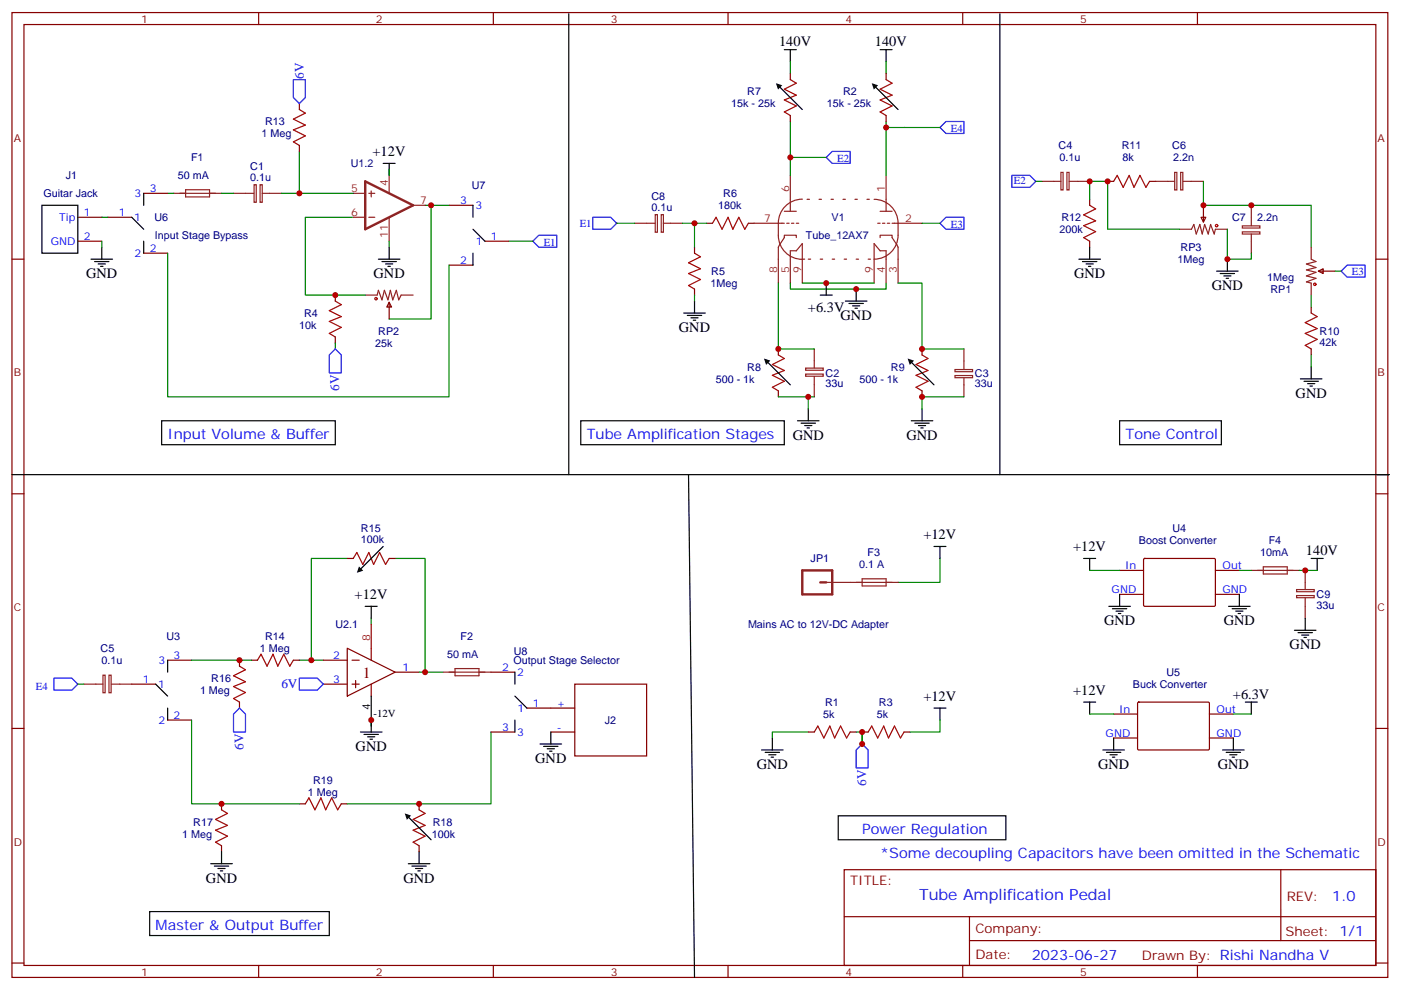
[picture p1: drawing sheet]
<svg xmlns="http://www.w3.org/2000/svg" width="413mm" height="292mm" viewBox="0 0 413 292" stroke-linecap="round" stroke-linejoin="round" font-family="sans-serif">
<g fill="none" stroke="#870000" stroke-width=".35">
<path d="M3.5 3.7h405.4v284.3h-405.4zM7.1 7.2h398.2v277.3h-398.2zM76.2 3.7v3.5M145.3 3.7v3.5M214.5 3.7v3.5M283.6 3.7v3.5M352.8 3.7v3.5M88.2 30.5v1.8M232.8 21.7v1.8M232.8 34v1.8M261.1 21.7v1.8M261.1 34v1.8"/>
<path d="M42.3 57h7.1M88.2 42.9v1.7M321 58.7v1.8M326.3 53.4h1.8M338.7 53.4h1.7M3.5 76.4h3.6M22.9 64h7.1M22.9 71.1h7.1M31.7 64h7.1M42.3 74.6h7.1M132.3 60.5h7M132.3 78.1h7"/>
<path d="M142.9 71.1h7M204.6 72.8v1.8M208.1 65.8h1.8M220.5 65.8h1.7M321 71.1v1.7M353.8 64h1.4l-.7 1.4zM354.5 60.5v4.9M388.4 79.9l1.4-.7v1.4zM388.4 79.9h4.9M405.3 76.4h3.6M98.8 87v1.7M98.8 99.3v1.8"/>
<path d="M114.7 89.1l.7 1.4h-1.5zM114.7 89.1v4.9M204.6 85.2v1.8M386.3 90.5v1.8M229.3 102.8v1.8M229.3 115.2v1.7M271.6 102.8v1.8M271.6 115.2v1.7M386.3 102.8v1.8M3.5 145.5h3.6M405.3 145.5h3.6M102.3 164.6h1.8"/>
<path d="M114.7 164.6h1.7M329.8 168.1h7.1M329.8 175.2h7.1M337 164.7l.3-.1h20.6l.2 .3-.1 13.6-.3 .2-20.6-.1-.2-.3zM358.1 168.1h7M358.1 175.2h7M49.4 194.6h7M70.6 194.6v1.7M74.1 194.6h1.7M86.4 194.6h1.8M95.2 194.6h7.1M102.3 191l14.1 7.1-14.1 7z"/>
<path d="M103.7 194.6h2.1M109.4 191v3.6M116.4 198.1h7.1M144.6 198.1h7.1M3.5 214.7h3.6M38.8 201.6h7.1M49.4 212.2h7M70.6 206.9v1.8M95.2 201.6h7.1M103.7 201.6h2.1M104.8 200.6v2.1M109.4 201.6v3.5"/>
<path d="M144.6 215.7h7.1M155.2 208.7h14.1M162.3 215.7h7M169.3 201.6h21.2v21.2h-21.2zM238.1 215.7h1.8M250.5 215.7h1.7M254 215.7h1.8M266.3 215.7h1.8M328.1 210.4h7M328.1 217.5h7M335.2 207.1l.3-.2 20.6 .1 .2 .3-.1 13.5-.2 .2h-20.7l-.2-.3zM356.3 210.4h7.1"/>
<path d="M356.3 217.5h7.1M405.3 214.7h3.6M65.3 236.9v1.8M88.2 236.9h1.8M100.5 236.9h1.8M123.5 236.9v1.8M65.3 249.2v1.8M123.5 249.2v1.8M248.7 256.3h156.6v28.2h-156.6zM377.3 256.3v20.9M248.7 270.1h156.5M285.6 277.2h119.6"/>
<path d="M285.6 270.1v14.2M3.5 283.8h3.6M76.2 284.5v3.5M145.3 284.5v3.5M214.5 284.5v3.5M283.6 284.5v3.5M352.8 284.5v3.5M405.3 283.8h3.6"/>
</g>
<g fill="none" stroke="#000" stroke-width=".35">
<path d="M167.6 4.1v135.8M231.1 14.6h3.5M232.8 14.6v3.6M259.3 14.6h3.5M261.1 14.6v3.6M294.6 4.1v135.8M229.3 25.2l7.1 7.1M257.5 25.2l7.1 7.1M42.3 57v3.5M112.9 48.2h3.5M114.7 48.2v3.5M12.3 60.5h10.6v14.1h-10.6z"/>
<path d="M26.8 76.4h6.4M27.9 77.1h4.2M28.9 77.8h2.1M29.6 78.5h.7M30 72.8v3.6M38.8 64l3.5 3.6M42.3 71.1v3.5M111.5 76.4h6.3M112.5 77.1h4.3M113.6 77.8h2.1M114.3 78.5h.7M114.7 72.8v3.6"/>
<path d="M139.3 67.6l3.6 3.5M139.3 60.5v3.5M139.3 74.6v3.5M317.9 76.4h6.3M318.9 77.1h4.2M320 77.8h2.1M320.7 78.5h.7M321 72.8v3.6M358.4 79.9h6.4M361.6 76.4v3.5M201.4 92.3h6.4M202.5 93h4.2"/>
<path d="M203.6 93.7h2.1M204.3 94.4h.7M204.6 88.7v3.6M241.7 87h3.5M243.4 83.4v3.6M249.1 88.7h6.3M250.1 89.4h4.3M251.2 90.1h2.1M251.9 90.8h.7M252.2 85.2v3.5M359.5 80.6h4.2M360.5 81.3h2.2"/>
<path d="M361.2 82h.7M225.8 106.4l7 7M268.1 106.4l7.1 7M383.1 111.7h6.4M384.2 112.4h4.2M385.2 113.1h2.1M385.9 113.8h.7M386.3 108.1v3.6M3.5 139.9h405.7h-3.5M47.6 124h51.2v7.1h-51.2zM171.1 124h60v7.1h-60zM202.8 139.9l1.8 148.1"/>
<path d="M234.9 124h6.4M236 124.7h4.2M237.1 125.4h2.1M237.8 126.1h.7M238.1 120.5v3.5M268.5 124h6.3M269.5 124.7h4.3M270.6 125.4h2.1M271.3 126.1h.7M271.6 120.5v3.5M329.8 124h30v7.1h-30zM107.6 178.7h3.5"/>
<path d="M109.4 178.7v3.5M112.9 161l-7.1 7.1M275.2 161h3.5M276.9 161v3.6M319.3 164.6h3.5M321 164.6v3.5M326.7 178.7h6.3M327.7 179.4h4.3M329.8 175.2v3.5M361.9 178.7h6.4M363 179.4h4.2M365.1 175.2v3.5"/>
<path d="M386.3 164.6h3.5M388.1 164.6v3.5M49.4 194.6v3.5M151.7 198.1v3.5M328.8 180.1h2.1M329.5 180.8h.7M364.1 180.1h2.1M364.8 180.8h.7M381.4 185.7h6.3M382.4 186.4h4.2M383.5 187.1h2.1M384.2 187.9h.7"/>
<path d="M384.5 182.2v3.5M45.9 201.6l3.5 3.5M49.4 208.7v3.5M106.2 215.7h6.3M107.2 216.4h4.3M108.3 217.1h2.1M109 217.8h.7M109.4 205.1v10.6M151.7 205.1l3.5 3.6M151.7 212.2v3.5M159.1 219.3h6.4M160.2 220h4.2"/>
<path d="M162.3 215.7v3.6M227.5 217.5v3.5M275.2 208.7h3.5M276.9 208.7v3.5M319.3 206.9h3.5M321 206.9v3.5M328.1 217.5v3.5M363.4 217.5v3.5M366.9 206.9h3.5M368.7 206.9v3.5M161.2 220.7h2.1M161.9 221.4h.7"/>
<path d="M224.4 221h6.3M225.4 221.7h4.3M226.5 222.4h2.1M227.2 223.1h.7M324.9 221h6.4M326 221.7h4.2M327 222.4h2.1M327.7 223.1h.7M360.2 221h6.3M361.2 221.7h4.3M362.3 222.4h2.1M363 223.1h.7"/>
<path d="M62.1 254.5h6.3M63.1 255.2h4.3M64.2 255.9h2.1M64.9 256.6h.7M65.3 251v3.5M119.9 240.4l7.1 7.1M120.3 254.5h6.3M121.4 255.2h4.2M122.4 255.9h2.1M123.1 256.6h.7M123.5 251v3.5M246.9 240.4h49.4v7.1h-49.4z"/>
<path d="M44.1 268.6h52.9v7.1h-52.9z"/>
</g>
<g fill="none" stroke="#8c2424" stroke-width=".35">
<path d="M51.2 57h14.1M54.7 55.9h7v2.1h-7zM68.8 57h6M74.9 54.4h.6v5.2h-.6zM76.6 54.4h.7v5.2h-.7zM77.3 57h5.6M104.1 57h3.5M108.7 57h1.7M109.4 56.3v1.7M114.7 49.9v7.1M232.8 51.7v10.6M236.4 58.7a7.1 7.1 0 0 0-7.1 7.1v3.5a7.1 7.1 0 0 0 7.1 7.1"/>
<path d="M237.8 58.7h.7M241.3 58.7h.7M244.8 58.7h.7M248.4 58.7h.7M251.9 58.7h.7M255.4 58.7h.7M257.5 58.7a7.1 7.1 0 0 1 7.1 7.1 11 11 0 0 1-1.2 7.4 7.1 7.1 0 0 1-5.9 3.2M261.1 51.7v10.6M306.9 53.4h5.7M312.6 50.8h.6v5.2h-.6zM314.3 50.8h.7v5.2h-.7zM315 53.4h6"/>
<path d="M340.4 53.4h5.7M346.1 50.8h.6v5.2h-.6zM347.8 50.8h.7v5.2h-.7zM348.5 53.4h6M104.1 64h3.5M108.7 64h1.7M114.7 64v7.1M121.7 60.5h3.5M187 65.8h6M193 63.3h.7v5.1h-.7zM194.8 63.3h.6v5.1h-.6zM195.4 65.8h5.7"/>
<path d="M222.2 65.8h8.9M231.1 62.3h3.5M231.8 65.8h.7M233.2 65.8h.7M234.6 70v-.7h-3.5v.7l-1.8 2.8v10.6M234.6 65.8h.7M236.4 76.4h.7M238.1 76.4h.7M241.7 76.4h.7M245.2 76.4h.7M248.7 76.4h.7M252.2 76.4h.7"/>
<path d="M255.8 76.4h.7M258.6 65.8h.7M259.3 70v-.7h3.5v.7l1.8 2.8v10.6M259.3 62.3h3.5M260 65.8h.7M261.4 65.8h.7M262.8 65.8h8.8M347.5 67.6h3.5l.7-1.5 .7 2.9 1.1-2.9 .7 2.9 .7-2.9 1.1 2.9 .7-2.9 1 2.9 .4-1.4h3.5M366 66.6h5.2v.6h-5.2zM366 68.3h5.2v.7h-5.2zM368.7 60.5v6M368.7 69v5.6"/>
<path d="M386.3 72.8v3.6l1.4 .7-2.8 .7 2.8 1-2.8 .8 2.8 .7-2.8 1 2.8 .7-2.8 1.1 1.4 .3v3.6M107.6 87h3.5l.4-1.5 1 2.9 .7-2.9 1.1 2.9 .7-2.9 .7 2.9 1.1-2.9 .7 2.9 .7-1.4h3.5M232.8 83.4v-9.5h1.8l1.8-2.1v11.6M257.5 83.4v-11.6l1.8 2.1h1.8v9.5M237.3 110.2h5.2v.7h-5.2zM237.3 108.5h5.2v.6h-5.2zM239.9 102.8v5.7M239.9 110.9v6M281.3 108.9h5.2v.6h-5.2zM281.3 110.7h5.2v.6h-5.2zM284 102.8v6M284 111.3v5.6"/>
<path d="M243.4 171.6h21.2M254 170.6h7.1v2.1h-7.1zM368.7 168.1h14.1M372.2 167h7v2.2h-7zM382 175.5h5.2v.6h-5.2zM382 173.7h5.2v.7h-5.2zM384.5 168.1v5.6M384.5 176.2v6M30.3 199h.7v5.2h-.7zM32.1 199h.6v5.2h-.6zM130.5 198.1h14.1M134.1 197h7v2.1h-7z"/>
<path d="M24.7 201.6h5.6M32.8 201.6h6"/>
</g>
<g fill="none" stroke="#008700" stroke-width=".35">
<path d="M232.8 18.2v3.5M261.1 18.2v3.5M232.8 35.8v15.9M261.1 35.8v15.9M261.1 37.6h15.8M49.4 57h1.8M65.3 57h3.5M82.9 57h5.3M88.2 44.6v12.4h15.9M114.7 49.9v1.8M232.8 46.4h10.6M305.2 53.4h1.7"/>
<path d="M321 58.7v-5.3h5.3v14.2h21.2M354.5 53.4v7.1h31.8v12.3M30 71.1v1.7M30 64h1.7M49.4 74.6v42.3h82.9v-38.8M104.1 64h-14.1v23h17.6M114.7 71.1v1.7M125.2 60.5h1.8v33.5h-12.3M127 60.5h5.3M149.9 71.1h7.1M181.7 65.8h5.3M201.1 65.8h7"/>
<path d="M204.6 65.8v7M271.6 65.8h5.3M361.6 67.6v8.8h7.1v-1.8M393.3 79.9h1.8M204.6 87v1.7M229.3 83.4v19.4h10.6M232.8 83.4v1.8h28.3v-1.8M236.4 83.4h21.1M264.6 83.4h7v19.4h12.4M386.3 87v3.5M98.8 101.1v1.7M229.3 116.9h8.8"/>
<path d="M239.9 116.9h-1.8v3.6M284 116.9h-12.4v3.6M386.3 104.6v3.5M102.3 164.6h-10.6v30M116.4 164.6h8.8v33.5h5.3M276.9 164.6v7h-12.3M321 168.1h8.8M365.1 168.1h3.6M382.8 168.1h5.3M56.4 194.6h17.7M88.2 194.6h7M109.4 182.2v1.8"/>
<path d="M123.5 198.1h1.7M22.9 201.6h1.8M56.4 212.2v24.7h31.8M109.4 212.2v1.8M144.6 215.7v21.2h-42.3M238.1 215.7h-10.6v1.8M252.2 215.7h1.8v3.6v-3.6M276.9 212.2v3.5h-8.8M321 210.4h7.1M363.4 210.4h5.3"/>
</g>
<g fill="none" stroke="#a10000" stroke-width=".35">
<path d="M88.2 32.3l1.8 1-3.6 1.8 3.6 1.8-3.6 1.4 3.6 1.7-3.6 1.8 1.8 1.1M232.8 23.5l1.8 1-3.5 1.8 3.5 1.7-3.5 1.5 3.5 1.7-3.5 1.8 1.7 1M261.1 23.5l1.7 1-3.5 1.8 3.5 1.7-3.5 1.5 3.5 1.7-3.5 1.8 1.8 1M328.1 53.4l1-1.7 1.8 3.5 1.8-3.5 1.4 3.5 1.7-3.5 1.8 3.5 1.1-1.8M204.6 74.6l1.8 1.1-3.6 1.7 3.6 1.8-3.6 1.4 3.6 1.8-3.6 1.7 1.8 1.1M209.9 65.8l1.1-1.8 1.7 3.6 1.8-3.6 1.4 3.6 1.8-3.6 1.7 3.6 1.1-1.8M321 60.5l1.8 1.1-3.5 1.7 3.5 1.8-3.5 1.4 3.5 1.8-3.5 1.7 1.7 1.1M98.8 88.7l1.7 1.1-3.5 1.7 3.5 1.8-3.5 1.4 3.5 1.8-3.5 1.7 1.8 1.1M386.3 92.3l1.8 1-3.6 1.8 3.6 1.7-3.6 1.4 3.6 1.8-3.6 1.8 1.8 1M229.3 104.6l1.8 1.1-3.6 1.7 3.6 1.8-3.6 1.4 3.6 1.8-3.6 1.7 1.8 1.1M271.6 104.6l1.8 1.1-3.5 1.7 3.5 1.8-3.5 1.4 3.5 1.8-3.5 1.7 1.7 1.1M104.1 164.6l1-1.8 1.8 3.5 1.8-3.5 1.4 3.5 1.7-3.5 1.8 3.5 1.1-1.7"/>
<path d="M70.6 196.3l1.7 1.1-3.5 1.7 3.5 1.8-3.5 1.4 3.5 1.8-3.5 1.7 1.8 1.1M75.8 194.6l1.1-1.8 1.8 3.5 1.7-3.5 1.4 3.5 1.8-3.5 1.8 3.5 1-1.7M239.9 215.7l1-1.7 1.8 3.5 1.8-3.5 1.4 3.5 1.7-3.5 1.8 3.5 1.1-1.8M255.8 215.7l1-1.7 1.8 3.5 1.7-3.5 1.5 3.5 1.7-3.5 1.8 3.5 1-1.8M65.3 238.7l1.7 1-3.5 1.8 3.5 1.7-3.5 1.5 3.5 1.7-3.5 1.8 1.8 1M90 236.9l1-1.8 1.8 3.6 1.7-3.6 1.5 3.6 1.7-3.6 1.8 3.6 1-1.8M123.5 238.7l1.7 1-3.5 1.8 3.5 1.7-3.5 1.5 3.5 1.7-3.5 1.8 1.8 1"/>
<circle cx="358.4" cy="66.5" r=".35"/>
<circle cx="110.8" cy="88" r=".35"/>
<circle cx="387.4" cy="83.8" r=".35"/>
</g>
<g fill="none" stroke="#00f" stroke-width=".35">
<path d="M86.4 23.5h3.6v5.3l-1.8 1.7-1.8-1.7zM276.9 37.6l1.8-1.8h5.3v3.5h-5.3zM243.4 46.4l1.8-1.8h5.3v3.6h-5.3zM298.1 51.7h5.3l1.8 1.7-1.8 1.8h-5.3zM158.7 69.3h5.3v3.5h-5.3l-1.7-1.7zM174.6 64h5.3l1.8 1.8-1.8 1.8h-5.3zM278.7 64h5.3v3.6h-5.3l-1.8-1.8zM396.9 78.1h5.3v3.6h-5.3l-1.8-1.8zM98.8 102.8l1.7 1.8v5.3h-3.5v-5.3zM15.9 199.8h5.3l1.7 1.8-1.7 1.8h-5.3zM88.2 199.8h5.3l1.7 1.8-1.7 1.8h-5.3zM70.6 208.7l1.7 1.7v5.3h-3.5v-5.3z"/>
<path d="M254 219.3l1.8 1.7v5.3h-3.6v-5.3z"/>
</g>
<path d="M109 212.2h.7M109.4 211.8v.7" fill="none" stroke="#000" stroke-width=".29"/>
<path d="M109.4 184v7" fill="none" stroke="#f00" stroke-width=".35"/>
<path d="M107.6 53.4l14.1 7.1-14.1 7.1zM236.4 168.1h8.8v7.1h-8.8zM241.7 171.6h1.7" fill="none" stroke="#8c2424" stroke-width=".71"/>
<path d="M228.6 24.5l1.9 .6-1.3 1.3zM256.8 24.5l1.9 .6-1.3 1.3zM225.1 105.7l1.8 .6-1.2 1.2zM267.4 105.7l1.9 .6-1.3 1.2zM105.8 166.9l1.2 1.3-1.9 .6zM119.2 239.7l1.9 .6-1.2 1.3z" fill="#000"/>
<g fill="#c00">
<circle cx="252.2" cy="85.2" r=".88"/>
<circle cx="243.4" cy="83.4" r=".88"/>
<circle cx="354.5" cy="60.5" r=".88"/>
<circle cx="232.8" cy="46.4" r=".88"/>
<circle cx="326.3" cy="53.4" r=".88"/>
<circle cx="91.7" cy="194.6" r=".88"/>
<circle cx="98.8" cy="87" r=".88"/>
<circle cx="88.2" cy="57" r=".88"/>
<circle cx="204.6" cy="65.8" r=".88"/>
<circle cx="229.3" cy="102.8" r=".88"/>
<circle cx="271.6" cy="102.8" r=".88"/>
<circle cx="271.6" cy="116.9" r=".88"/>
<circle cx="238.1" cy="116.9" r=".88"/>
<circle cx="261.1" cy="37.6" r=".88"/>
<circle cx="321" cy="53.4" r=".88"/>
<circle cx="109.4" cy="212.2" r=".88"/>
<circle cx="254" cy="215.7" r=".88"/>
<circle cx="254" cy="219.3" r=".88"/>
<circle cx="65.3" cy="236.9" r=".88"/>
<circle cx="127" cy="60.5" r=".88"/>
<circle cx="368.7" cy="60.5" r=".88"/>
<circle cx="361.6" cy="76.4" r=".88"/>
<circle cx="123.5" cy="236.9" r=".88"/>
<circle cx="125.2" cy="198.1" r=".88"/>
<circle cx="70.6" cy="194.6" r=".88"/>
<circle cx="384.5" cy="168.1" r=".88"/>
</g>
<text font-size="4.6" fill="#800" x="106.9" y="199.8">1</text>
<text font-size="4.6" fill="#00f" x="270.8" y="265.3">Tube Amplification Pedal</text>
<g font-size="4.2">
<text x="229.5" y="13.5">140V</text>
<text x="257.8" y="13.5">140V</text>
<text x="109.8" y="46">+12V</text>
<text x="25.4" y="82">GND</text>
<text x="110.1" y="82">GND</text>
<text x="316.4" y="82">GND</text>
<text x="357" y="85.5">GND</text>
<text x="238" y="91.9">+6.3V</text>
<text x="247.6" y="94.4">GND</text>
<text x="200" y="97.9">GND</text>
<text x="381.7" y="117.3">GND</text>
<text x="233.5" y="129.6">GND</text>
<text x="267.1" y="129.6">GND</text>
<text x="272" y="158.9">+12V</text>
<text x="316.1" y="162.5">+12V</text>
<text x="384.8" y="163.5">140V</text>
<text x="104.5" y="176.6">+12V</text>
<text x="325.3" y="184.3">GND</text>
<text x="360.5" y="184.3">GND</text>
<text x="379.9" y="191.4">GND</text>
<text x="272" y="206.6">+12V</text>
<text x="316.1" y="204.8">+12V</text>
<text x="363.2" y="205.8">+6.3V</text>
<text x="104.8" y="221.4">GND</text>
<text x="157.7" y="224.9">GND</text>
<text x="223" y="226.7">GND</text>
<text x="323.5" y="226.7">GND</text>
<text x="358.8" y="226.7">GND</text>
<text x="60.7" y="260.2">GND</text>
<text x="118.9" y="260.2">GND</text>
</g>
<g font-size="4.2" fill="#00f">
<text x="49.4" y="129.3">Input Volume &amp; Buffer</text>
<text x="172.9" y="129.3">Tube Amplification Stages</text>
<text x="331.6" y="129.3">Tone Control</text>
<text x="254" y="245.7">Power Regulation</text>
<text x="259.3" y="252.8">*Some decoupling Capacitors have been omitted in the Schematic</text>
<text x="392.5" y="265.6">1.0</text>
<text x="45.9" y="273.9">Master &amp; Output Buffer</text>
<text x="304" y="282.9">2023-06-27</text>
</g>
<g font-size="3.9" fill="#00f">
<text x="89.5" y="23.2" transform="rotate(-90 89.5 23.2)">6V</text>
<text x="99.9" y="115.2" transform="rotate(-90 99.9 115.2)">6V</text>
<text x="82.9" y="202.8">6V</text>
<text x="71.7" y="221" transform="rotate(-90 71.7 221)">6V</text>
<text x="255.2" y="231.6" transform="rotate(-90 255.2 231.6)">6V</text>
</g>
<g font-size="3.9" fill="#800">
<text x="250.5" y="260.9">TITLE:</text>
<text x="379.1" y="265.6">REV:</text>
<text x="287.4" y="275.1">Company:</text>
<text x="378.7" y="275.7">Sheet: 1/1</text>
<text x="287.4" y="282.8">Date:</text>
<text x="336.4" y="282.8">Drawn By: Rishi Nandha V</text>
</g>
<g font-size="3.2" fill="#800">
<text x="41.6" y="6.7">1</text>
<text x="110.8" y="6.7">2</text>
<text x="179.9" y="6.7">3</text>
<text x="249.1" y="6.7">4</text>
<text x="318.2" y="6.7">5</text>
<text x="4.1" y="41.8">A</text>
<text x="405.9" y="41.8">A</text>
<text x="4.1" y="110.9">B</text>
<text x="405.9" y="110.9">B</text>
<text x="4.1" y="180.1">C</text>
<text x="405.9" y="180.1">C</text>
<text x="4.1" y="249.2">D</text>
<text x="405.9" y="249.2">D</text>
<text x="41.6" y="287.5">1</text>
<text x="110.8" y="287.5">2</text>
<text x="179.9" y="287.5">3</text>
<text x="249.1" y="287.5">4</text>
<text x="318.2" y="287.5">5</text>
</g>
<g font-size="3.2" fill="#000080">
<text x="220.1" y="28.1">R7</text>
<text x="248.4" y="28.1">R2</text>
<text x="215.4" y="31.7">15k - 25k</text>
<text x="243.6" y="31.7">15k - 25k</text>
<text x="77" y="40.4">1 Meg</text>
<text x="78.1" y="36.9">R13</text>
<text x="56.3" y="47.5">F1</text>
<text x="311.9" y="44">C4</text>
<text x="312.1" y="47.5">0.1u</text>
<text x="330.5" y="44">R11</text>
<text x="330.7" y="47.5">8k</text>
<text x="345.4" y="44">C6</text>
<text x="345.7" y="47.5">2.2n</text>
<text x="19.4" y="52.8">J1</text>
<text x="52.4" y="52.8">50 mA</text>
<text x="73.7" y="53.4">0.1u</text>
<text x="73.7" y="50.2">C1</text>
<text x="103.4" y="49.2">U1.2</text>
<text x="12.8" y="58.1">Guitar Jack</text>
<text x="139" y="55.6">U7</text>
<text x="191.9" y="59">C8</text>
<text x="213.1" y="58.1">R6</text>
<text x="45.5" y="65.2">U6</text>
<text x="191.9" y="62.2">0.1u</text>
<text x="211.6" y="61.6">180k</text>
<text x="245" y="65.1">V1</text>
<text x="312.7" y="65.2">R12</text>
<text x="363" y="65.2">C7</text>
<text x="370.3" y="65.2">2.2n</text>
<text x="45.6" y="70.5">Input Stage Bypass</text>
<text x="237.4" y="70.4">Tube_12AX7</text>
<text x="312.2" y="68.7">200k</text>
<text x="346.9" y="77.6">1Meg</text>
<text x="347.8" y="74">RP3</text>
<text x="209.6" y="81.1">R5</text>
<text x="373.4" y="82.7">1Meg</text>
<text x="209.3" y="84.6">1Meg</text>
<text x="374.3" y="86.3">RP1</text>
<text x="89.6" y="93.4">R4</text>
<text x="88.1" y="97">10k</text>
<text x="111.4" y="98.7">RP2</text>
<text x="388.8" y="101.8">42k</text>
<text x="388.8" y="98.7">R10</text>
<text x="110.5" y="102.2">25k</text>
<text x="210.9" y="112.8">500 - 1k</text>
<text x="220.1" y="109.3">R8</text>
<text x="243.2" y="111.1">C2</text>
<text x="253.2" y="112.8">500 - 1k</text>
<text x="262.5" y="109.3">R9</text>
<text x="287.2" y="111.1">C3</text>
<text x="243.2" y="114.2">33u</text>
<text x="287.2" y="114.2">33u</text>
<text x="106.3" y="160">100k</text>
<text x="106.3" y="156.8">R15</text>
<text x="335.5" y="160.4">Boost Converter</text>
<text x="345.4" y="156.9">U4</text>
<text x="373.8" y="160.4">F4</text>
<text x="238.8" y="165.7">JP1</text>
<text x="253.1" y="167.4">0.1 A</text>
<text x="255.6" y="163.9">F3</text>
<text x="371.3" y="163.9">10mA</text>
<text x="387.9" y="179.5">33u</text>
<text x="387.9" y="176.3">C9</text>
<text x="98.8" y="185.1">U2.1</text>
<text x="220.4" y="185.1">Mains AC to 12V-DC Adapter</text>
<text x="49.1" y="188.6">U3</text>
<text x="78.1" y="188.6">R14</text>
<text x="135.7" y="188.6">F2</text>
<text x="29.6" y="192.2">C5</text>
<text x="29.9" y="195.7">0.1u</text>
<text x="76.6" y="192.2">1 Meg</text>
<text x="131.8" y="193.9">50 mA</text>
<text x="151.3" y="195.7">Output Stage Selector</text>
<text x="151.4" y="193.1">U8</text>
<text x="62.2" y="201">R16</text>
<text x="333.8" y="202.8">Buck Converter</text>
<text x="343.6" y="199.2">U5</text>
<text x="58.9" y="204.6">1 Meg</text>
<text x="243.1" y="208.1">R1</text>
<text x="259" y="208.1">R3</text>
<text x="178.2" y="213.3">J2</text>
<text x="242.5" y="211.5">5k</text>
<text x="258.3" y="211.5">5k</text>
<text x="92.2" y="230.9">R19</text>
<text x="90.7" y="234.5">1 Meg</text>
<text x="57" y="243.3">R17</text>
<text x="127.5" y="243.3">R18</text>
<text x="53.6" y="246.9">1 Meg</text>
<text x="127.2" y="246.9">100k</text>
</g>
<g font-size="3.2" fill="#00f">
<text x="280.1" y="38.8">E4</text>
<text x="246.6" y="47.6">E2</text>
<text x="39.6" y="58">3</text>
<text x="44.1" y="56.6">3</text>
<text x="298.7" y="54.3">E2</text>
<text x="17.4" y="65.1">Tip</text>
<text x="24.7" y="63.7">1</text>
<text x="35" y="63.7">1</text>
<text x="39.5" y="65.1">1</text>
<text x="135.6" y="60.1">3</text>
<text x="140.1" y="61.6">3</text>
<text x="24.7" y="70.7">2</text>
<text x="144.6" y="70.7">1</text>
<text x="170.8" y="67">E1</text>
<text x="280.1" y="67">E3</text>
<text x="14.9" y="72.1">GND</text>
<text x="39.6" y="75.7">2</text>
<text x="44.1" y="74.3">2</text>
<text x="135.6" y="77.8">2</text>
<text x="140.2" y="72.1">1</text>
<text x="160.2" y="72.4">E1</text>
<text x="398.3" y="81.2">E3</text>
<text x="331.4" y="167.7">In</text>
<text x="360.2" y="167.7">Out</text>
<text x="327.5" y="174.8">GND</text>
<text x="360.2" y="174.8">GND</text>
<text x="46.7" y="195.6">3</text>
<text x="51.2" y="194.2">3</text>
<text x="98.2" y="194.2">2</text>
<text x="118.5" y="197.7">1</text>
<text x="147.9" y="197.7">2</text>
<text x="10.5" y="203.4">E4</text>
<text x="42.1" y="201.3">1</text>
<text x="46.6" y="202.7">1</text>
<text x="98.2" y="201.3">3</text>
<text x="152.4" y="199.1">2</text>
<text x="152.5" y="209.7">1</text>
<text x="157" y="208.3">1</text>
<text x="164" y="208.3">+</text>
<text x="46.7" y="213.3">2</text>
<text x="51.2" y="211.8">2</text>
<text x="147.9" y="215.4">3</text>
<text x="164" y="215.4">-</text>
<text x="329.7" y="210.1">In</text>
<text x="358.4" y="210.1">Out</text>
<text x="152.4" y="216.8">3</text>
<text x="325.7" y="217.1">GND</text>
<text x="358.4" y="217.1">GND</text>
</g>
<g font-size="3.2" fill="#8d2323">
<text x="103.5" y="56.6">5</text>
<text x="114.3" y="54.9" transform="rotate(-90 114.3 54.9)">4</text>
<text x="232.5" y="56.6" transform="rotate(-90 232.5 56.6)">6</text>
<text x="260.7" y="56.6" transform="rotate(-90 260.7 56.6)">1</text>
<text x="103.5" y="63.7">6</text>
<text x="123.8" y="60.1">7</text>
<text x="225.2" y="65.4">7</text>
<text x="266.7" y="65.4">2</text>
<text x="114.3" y="70.2" transform="rotate(-90 114.3 70.2)">11</text>
<text x="229" y="80.5" transform="rotate(-90 229 80.5)">8</text>
<text x="232.5" y="80.5" transform="rotate(-90 232.5 80.5)">5</text>
<text x="236" y="80.5" transform="rotate(-90 236 80.5)">9</text>
<text x="257.2" y="80.5" transform="rotate(-90 257.2 80.5)">9</text>
<text x="260.7" y="80.5" transform="rotate(-90 260.7 80.5)">4</text>
<text x="264.2" y="80.5" transform="rotate(-90 264.2 80.5)">3</text>
</g>
<text font-size="3.2" fill="#f00" x="109" y="188.9" transform="rotate(-90 109 188.9)">8</text>
<g font-size="3.2">
<text x="109" y="209.3" transform="rotate(-90 109 209.3)">4</text>
<text x="110.1" y="211.3">-12V</text>
</g>
</svg>
